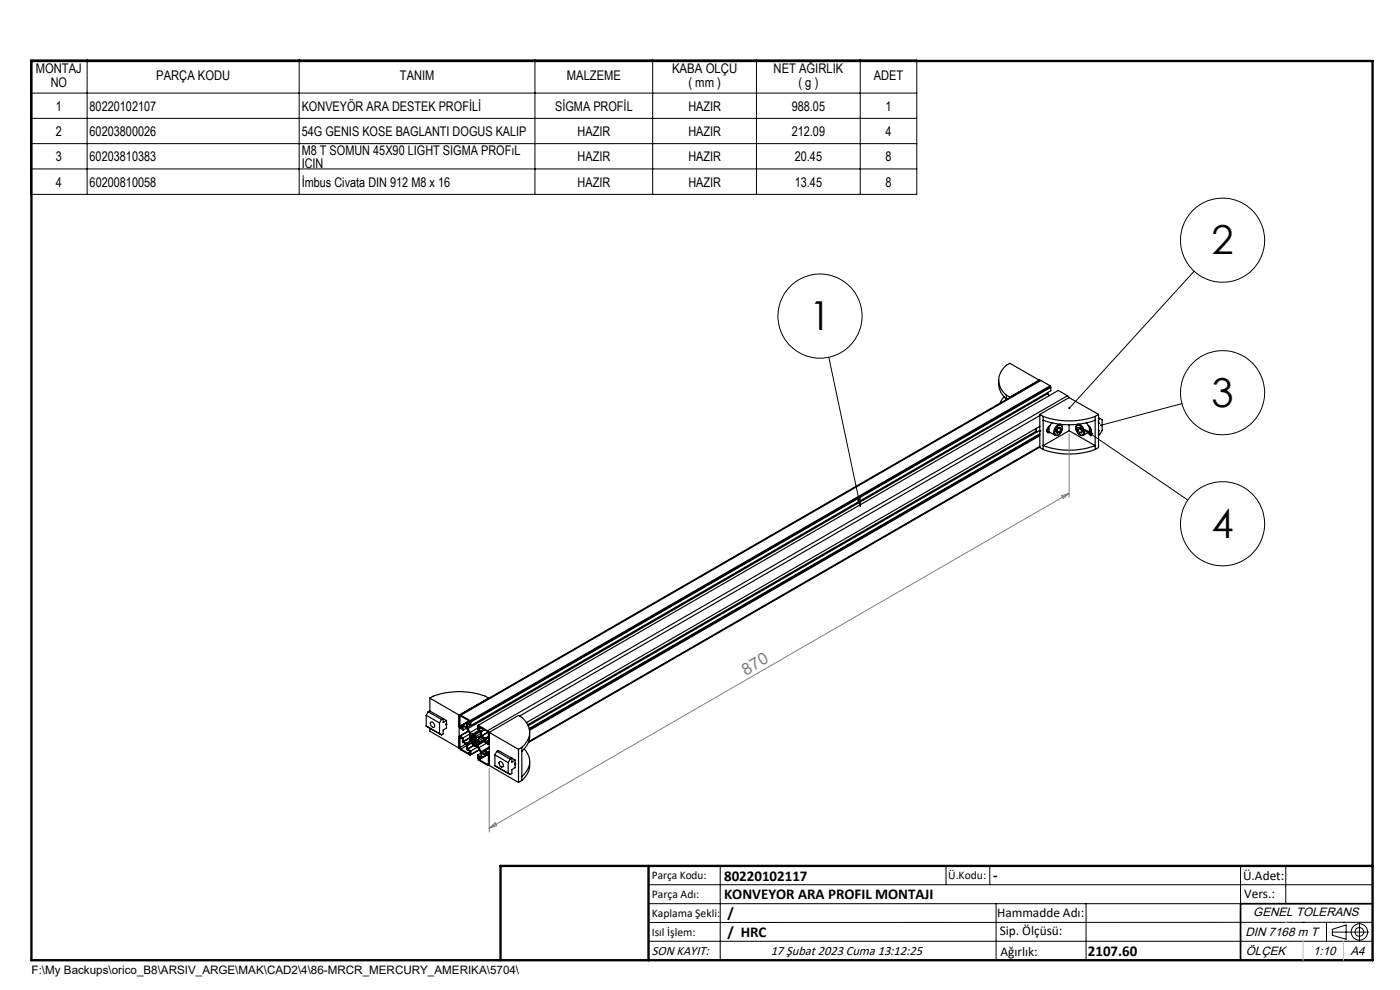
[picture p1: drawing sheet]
<svg xmlns="http://www.w3.org/2000/svg" width="297mm" height="210mm" viewBox="0 0 297 210" stroke-linecap="round" stroke-linejoin="round" font-family="sans-serif">
<g fill="none" stroke="#000" stroke-width=".25">
<path d="M211.8 80.6a4.6 4.6 0 0 0 1.7 4.1M213 84.2l-.9 1.3M213.5 83.8v.9M213.5 83.8l.7 .4M214.2 84.2v.1M219.8 90.9l.2 .7M219.9 91.4l-107.9 62.3M220.5 80.6l-6.3-3.5a3.9 3.9 0 0 0-.7 6.7M220.5 80.6v.1M220.5 80.6l-6.3 3.6M220.5 91.4l-108.5 62.5M220.6 91.4h.1"/>
<path d="M220.6 94.9l-108.5 62.6M220.6 87.9l.7 .4M220.6 87.9v7l.7 .4M220.6 90.4l-108.9 62.9M220.6 92.4l-108.3 62.5M220.6 92.2l-108.3 62.5M220.6 92l-108.3 62.5M220.6 88.2l-110.4 63.7M220.6 94.7l-108.4 62.6M220.8 80.7l-.2-.1-123.1 71.1M220.8 80.7l-123 71M220.8 80.7l2 1.1"/>
<path d="M221.3 88.3a16.4 16.4 0 0 0 11 0M221.3 89.1a16.4 16.4 0 0 0 11 0M221.3 95.3a16.4 16.4 0 0 0 11 0M221.3 94.5l5.5-3.1 5.5 3.1a16.4 16.4 0 0 1-11 0zM221.3 88.3v7M222.1 91.4l.6 .3M222.2 83.3l.1 .2M222.3 83.5l-123 71M222.3 83.5l.2 .5M222.3 90.9l.2 .1M222.5 91l-.4 .3M222.7 90.3a1 1 0 0 0-.3 1.5l.3-.1"/>
<path d="M222.7 91.7h.1M222.8 81.8l-123.1 71.1M222.8 82.1l-123.1 71M222.8 81.8v.3M222.8 82.1l.1 .1M222.9 82.2l-123 71M222.9 82.2v.7l-123 71M223.2 89.7a1.45 1.45 0 0 0-.4 2l1 .6M224.1 90.4a.74 .74 0 0 1 1.1-.3 .74 .74 0 0 1 .1 1.1 1.17 1.17 0 0 1-1.6 1 1.54 1.54 0 0 1 .4-1.8zM224.2 91.4h-.1M224.2 91.4l.6 .3M224.2 90.6a.65 .65 0 0 1 1-.3 .65 .65 0 0 1 0 1 .93 .93 0 0 1-1.4 .8l-.1-.5z"/>
<path d="M224.3 91l-.1 .3M224.3 91l-.1 .4M224.4 90.8l-.1 .2M224.5 90.8l.5 .2M225 90l.1 .1M225 91l-.2 .7M225 91l-.1-.3-.5 .1-.4 .7 .3 .4 .5-.2M226.4 84l.4 .3M226.4 84l-123 71M226.4 84l-1.9-1.2-123 71M226.8 84.3l-6.2 3.6M226.8 84.3l6.2 3.6"/>
<path d="M226.8 90.1v1.3M228.4 90.3a1.28 1.28 0 0 1 1.5 1.6l-.1 .2a.88 .88 0 0 1-1.4-.6l-.1-.6zM228.6 90.1a1.41 1.41 0 0 0-.1 1.5 1.41 1.41 0 0 0 1.3 .7M228.6 90.1a1.52 1.52 0 0 1 1.2 2.2M228.6 91.2l.1-.5h.4l.4 .6v.5h-.5M228.6 91.2l.4 .6M228.7 90l-.1 .1M229.2 90.8v.1M229.2 90.9l-.6 .3M229.2 90.9l.2 .3M229.4 91.2l.1 .1M229.4 91.2l.1 .2"/>
<path d="M229.5 91.5l-.5 .3M230.4 89.7a1.46 1.46 0 0 1 .5 2l-1.1 .6M230.9 90.3a.95 .95 0 0 1 .3 1.5l-.3-.1M230.9 91.7h.1M231.1 91l.5 .3M231.3 90.9l-.2 .1M231.6 91.4l-.7 .3M232.3 88.3v7M233 91.4h.1M233 89.8h.1M233 89h.1M233 92.2h.1"/>
<path d="M233 87.9l-.7 .4M233 87.9v7l-.7 .4M233 88.6l.4 .2M233.4 88.8l.4 .2v2.3l-.4 .7-.4 .2M233.4 88.8l-.4 .2M90.4 151.7l2.8 1.6M90.4 154l3.3 1.9M90.4 151.7v2.3M90.4 154l.4 .3M90.8 151l2.9 1.6M90.8 151l-.4 .7M91.2 150.8l2.8 1.6"/>
<path d="M91.2 150.8l-.4 .2M91.2 148.1a14.6 14.6 0 0 1 9.3-1.1l2.4 .7 .7 .4M91.2 148.1l6.2 3.6M91.2 148.1v2.7M91.2 154.5v.6l6.2 3.6M91.3 153.4h.1M91.4 153.2a.73 .73 0 0 1 .6 1.1 .78 .78 0 0 1-.6-1.1zM91.8 154.3h.1M93.2 153.3v2.3l.5 .3M93.7 152.6l-.5 .7M94 152.4l-.3 .2M94 152.4v.9l.7-.4"/>
<path d="M94 152.4l.7 .5M94.7 153.6v.1M94.7 153.6h.1M94.7 152.9v1.5l-.7 .5v.8l-.3 .2M97.4 158.5l.3 .5 2 1.2M97.4 151.7v7M97.4 154.2l.8 .7M97.4 158.7h.1M97.6 156.5v.1M97.6 158.6l.2 .3M97.6 154h.1M97.6 156.5l.2 .2"/>
<path d="M97.6 152v2M97.6 156.5v2.1M97.6 154l.2 .2M97.6 156.1l.6 .4M97.8 151.9l-.2 .1M97.8 151.7h-.3l-.1 .2M97.8 158.9l1.7 1v-.3M97.8 151.9l1.7 1M97.8 151.7l1.9 1.2M97.8 156.5h.1M97.8 154.3v.1M97.8 154.2v.1"/>
<path d="M97.8 156.5v.2M97.8 154.3l.3-.1-.3 .2M97.8 156.5l.3 .1v.8l.9 .6v1l.7 .4v.3l-.2-.1M97.8 154.4l.3 .1M98 156.6l-.2 .1M98.1 154.5h.1M98.1 154l-.3 .2M98.2 153.8l-.1 .7M98.2 153.8l.8 .5M98.2 157.3h.1M98.2 154.1v.8M98.2 156.5v.8"/>
<path d="M98.3 154l.8 .6 .5 .9 .1 .3v.7M98.3 154l-.1 .1M98.3 157.3l.6 .4M98.8 157.8l-1.2 .8M99 154.4l-.8 .5M99 154.3h.1M99 153.3v1M99 153.3l-.8 .5M99 158.2l-1.2 .7M99.1 153.3h-.1M99.1 153.3l.6 .3M99.2 158.1l.6-.5 .8 .6 .6 .2 .8 1.2v.9"/>
<path d="M99.2 158.8v.1M99.2 153.5h.1M99.2 154.3l.1 .2M99.2 153.6v.7M99.2 158.1v.7M99.2 158.9l.7 .4M99.2 153.5l.7 .4M99.2 153.5v.1M99.3 154.5l.4 .9M99.3 155.1l-1.9 1.1 .2 .1v-.2M99.4 155.1l-1.8 1M99.5 153l-1.4 .8"/>
<path d="M99.5 152.9l.2 .7M99.5 153.1l-.4 .2M99.5 152.9l-1.9 1.1M99.5 153l-1.9 1M99.6 156.6l-1.3 .7M99.7 156.5v.9l-.8 .3M99.7 156.5l-1.5 .8M99.7 153.6h.1M99.7 155.7l-1.5 .8M99.7 159.5l-.2 .1M99.7 157.2l-.8 .5M99.7 155.4l.5 .3"/>
<path d="M99.7 152.9v.2M99.7 153.1l.2 .1M99.8 156.4h.1M99.8 156.8l.1 .4M99.8 153.9l-.6 .4M99.8 156.7v.1M99.8 156.4l.1 .1M99.8 156.7l.1 .1M99.9 153.2v.7M99.9 159.3v.7M99.9 156.1l.1 .2M99.9 156.1l-.1 .3"/>
<path d="M99.9 157.2h.1M99.9 156.1h.1M99.9 156.5l.1 .1M100 156.6v.2M100 156.8h-.1M100 156.2l-.2 .2M100 157.7l-.8 .4M100 156.3l-.2 .1M100 157.2h.1M100.1 157.2l.1 .2M100.2 156l.3 .1M100.2 157.5v.1"/>
<path d="M100.2 157.6l.2 .3M100.2 156v.2M100.2 156.2l-.2 .1M100.2 157.4v.1M100.2 155.7l.3 .1M100.2 157.5h.1M100.3 156h-.1M100.4 156l-.2 .2M100.5 156.2h.1M100.5 157.8l-.1 .1M100.5 158.1l-1.3 .7M100.5 156.1l-.3 .1"/>
<path d="M100.5 156.1l-.5 .2M100.5 156.1v.1M100.5 156.2l-.6 .3M100.5 156.2l.2 .1M100.5 157.7v.1M100.5 157.7l.2 .1M100.5 156.2l-.5 .4M100.5 155.8l.1 .1M100.6 158.1l-1.4 .8M100.6 155.9l.4 .3M100.7 156.3h.1M100.7 157.8v.1"/>
<path d="M100.7 156.3l-.7 .5M100.7 156.2h.1M100.7 158h.1M100.7 156.3h.2l-1 .5M100.7 156.2v.1M100.7 157.9v.1M100.8 156.2l.2 .3M100.8 158l.2 .1M100.8 156.3h-.1M101 157.8v.2M101 156.7l.1 .2M101 156.6v.1"/>
<path d="M101 156.6l-1 .6M101 157.9l-.3 .1M101 156.7l-.9 .5M101 157.9l-.2 .1M101 158h.1M101 156.5v.1M101 158.1h.1M101 156.5l-1.1 .7M101.1 157.8h-.1M101.1 157.8h.1M101.1 156.9h.1M101.1 156.9l-.9 .5"/>
<path d="M101.1 157.8l.1 .1M101.2 157.5h.1M101.2 157.3v.2M101.2 156.9h.1M101.2 157.5l-.5 .3M101.2 157.3l-.7 .4M101.2 156.9l-1 .6M101.2 157.3h.1M101.2 157.5l.2 .1M101.2 157.3h.2M101.2 157.5l-.5 .4M101.3 156.9l.1 .4"/>
<path d="M101.3 158.5l-1.4 .8M101.3 156.9l-1.1 .7M101.3 154v.8l.7 .3M101.3 154.5l-1.6 .9M101.4 157.6l-.2 .3M101.4 157.6l-.3 .2M101.4 157.9h-.2M101.4 157.3h.1M101.4 157.2l-.2 .1M101.5 153.8v.3l-.2-.1M101.5 153.8l1.9 1.2M101.5 153.9l-.2 .1"/>
<path d="M101.5 154.6v.1M101.5 157.1v-.4l.8-.4 .6 .5v.7l.7 .4M101.5 157.1l.1 .4M101.5 158l.1 .6M101.5 154.6l.6-.2-.6 .3M101.5 154.7l.6 .3M101.5 157.6l.1 .1M101.6 157.7l-.1 .3M101.6 157.5l-.1 .1M101.6 157.5l1.3-.7-1.4 .8M101.6 158.6l.5 .8M101.6 159l-1.7 1"/>
<path d="M101.6 154.9l-1.4 .8M101.7 154.4v-.2l1.8 1.1 .1 2.2M101.7 154.4l-.2-.1v.3M101.7 159.1l-2 1.1M101.9 155.1l-1.4 .7M101.9 154.3l-.2 .1M102 155.1v.9l-.5 .4-.5-.2M102 155.1l-1.4 .8M102 159.7l-.7 .5M102 155.6l-1 .6M102.1 155l.1 .2M102.1 159.4l.2 .3"/>
<path d="M102.2 159.8h.1M102.2 156.1h.1M102.2 155.2v.9M102.2 159.8v.9M102.2 159.8l.8 .4M102.2 156.1l.8 .5M102.3 159.7l.6 .3M102.6 156.5l-1.1 .6M102.6 154.7l-.5 .3M102.8 154.8l-.6 .4M102.9 160h.1M102.9 159.2v.8"/>
<path d="M102.9 159.2l.7 .4M102.9 156.9l-1.3 .8M102.9 157.2l-1.4 .8M102.9 159.3l-.6 .4M103 156.6l.1 .2M103.1 157.4h.1M103.1 156.8v.6M103.1 159.6v.6M103.1 159.5l.5 .5M103.1 159.5v.1M103.1 157.4l.3 .2M103.2 157.7l-1.6 .9"/>
<path d="M103.4 157.6h.1M103.4 157.4v.2M103.4 157.4l.2 .1M103.4 155l.4 .6M103.5 159.9l-.4 .3M103.5 160l-.5 .3M103.5 160l-1.4 .8M103.5 155.3l-1.3 .8M103.6 159.6v.1M103.6 159.7l.2 .2M103.6 155.3l-1.4 .8M103.6 157.5h.1"/>
<path d="M103.6 157.3l-.2 .1M103.6 156.4l-.5 .4M103.6 156.2l-.6 .4M103.6 157.1l-.5 .3M103.6 148.1l-6.2 3.6M103.6 148.1v.1M103.7 157.8l-.1 .1M103.8 155.4l6.2-3.6a3.9 3.9 0 0 1 .7 6.7M103.8 155.4l6.2 3.6M103.8 155.4v7l6.2 3.6M103.8 157.9l-.2-.1v.1M103.8 159.6l-.2 .1"/>
<path d="M103.8 159.4l-.2 .2M103.8 158.7l-.9 .5M103.8 158.5l-1.7 .9M105.4 159.4l-.4 .7M105.4 159.4l2.8 1.6M105.4 159.4l.3-.2 2.9 1.6M110 159v7M110.7 158.5l-.7 .5M110.7 158.5v7.1M111.2 158.8a3.8 3.8 0 0 1-.5 5.9M112.4 155.4a4.3 4.3 0 0 1-1.7 3.9M99.9 160l-.2-.1v.3"/>
<path d="M101.3 160.2l.2 1 2 1.2h.2l.1-.3M101.3 160.2l.7 .3M101.5 160.4h.1M101.5 160.4v.4M101.5 160.8l.2 .1M101.5 160.4l.7 .3M101.7 161.1l1.7 1.1M101.7 160.9v.2M101.8 160.6l-.3 .2M102 160.7l-.3 .2M102 160.5h.1M103 160.2l-.8 .5"/>
<path d="M103.1 160.2h-.1M103.6 160h.1M103.6 162l-.2 .2M103.6 160v2M103.6 160l-1.9 1.1M103.8 162.3l-.1 .1M105 160.1l2.8 1.7M105 162.4l.4 .3M105 162.4l3.2 1.9M105 160.1v2.3M105.9 161.8h.1M105.9 161.6a.66 .66 0 0 1 .8 .3 .66 .66 0 0 1-.2 .8 .83 .83 0 0 1-.6-1.1z"/>
<path d="M106.3 162.7h.1M107.8 161.8v2.2l.4 .3M108.2 161l-.4 .8M108.6 160.8l-.4 .2M108.6 160.8v.9l.7-.5M108.6 160.8l.7 .4M109.2 162v.2M109.2 162h.1M109.3 161.2v1.6l-.7 .5v.8l-.4 .2M110.7 165.6l-.7 .4M112.4 161.6a4.3 4.3 0 0 1-1.7 4M106.2 203.7h185"/>
</g>
<g fill="none" stroke="#000" stroke-width=".21">
<path d="M6.5 12.7h188v28.5h-188zM6.5 19.7h188M18.5 12.7v28.5M63.5 12.7v28.5M113.5 12.7v28.5M138.5 12.7v28.5M160.5 12.7v28.5M182.5 12.7v28.5M6.5 25.1h188M6.5 30.5h188M6.5 35.8h188M253.3 57.5l-26.4 29.1"/>
<path d="M175.8 75.8l6.7 31.7M230 91.1l22 15M230 91.1l1.8 .8-.4 .6zM250.8 85.6l-17.2 4.6M181.8 105.6l.7-.2v2.1zM137.6 187.7h153.6M137.6 191.7h153.6M137.6 199.7h153.6M152.8 183.7v20M200.7 183.7v4M210 183.7v4M211.3 191.7v12"/>
<path d="M230.4 191.7v12M263.2 183.7v20M272.8 183.7v8M276.4 195.6h.1M281.4 195.6v4.1M282.6 197.7h7.8M282.6 197.1l3-.9v3l-3-.8zM285 195.6h.1M288.4 195.8v3.8M291.2 195.6l-153.6 .1"/>
<circle cx="259.4" cy="50.9" r="8.9"/>
<circle cx="174" cy="67" r="8.9"/>
<circle cx="259.4" cy="83.3" r="8.9"/>
<circle cx="259.4" cy="111.1" r="8.9"/>
<circle cx="288.4" cy="197.7" r="1.74"/>
<circle cx="288.4" cy="197.7" r=".93"/>
</g>
<path d="M226.8 91.9v13.6M225.2 105.2l1.6-.5-1.2 1.1zM226.8 104.7l-123 71M103.8 162.9v13.6M103.8 175.7l1.2-1.2 .4 .6z" fill="none" stroke="#808080" stroke-width=".21"/>
<path d="M291.2 191.7h-28v12" fill="none" stroke="#000" stroke-width=".35"/>
<path d="M6.7 12.9h284.5v190.8h-284.5zM137.6 183.7v20M291.2 183.7h-185v20" fill="none" stroke="#000" stroke-width=".5"/>
<path d="M272.8 195.6h.1M276.4 199.7v4M285 199.7v4" fill="none" stroke="#c0c0c0" stroke-width=".21"/>
<path d="M181.8 105.6l.7-.2v2.1zM230 91.1l1.8 .8-.4 .6zM233.4 90.1v.2l.2-.1-.2 .1a.24 .24 0 0 0 .3 .1 .24 .24 0 0 0 .1-.4 .24 .24 0 0 0-.4 .1zM226.7 86.4v.3l.2-.1-.2 .1a.24 .24 0 0 0 .3 0 .24 .24 0 0 0 0-.3 .24 .24 0 0 0-.3 0z" fill="#000"/>
<g font-size="8.5">
<text x="257" y="54">2</text>
<text x="171.6" y="70.1">1</text>
<text x="257" y="86.3">3</text>
<text x="257" y="114.1">4</text>
</g>
<text font-size="3.5" fill="#808080" x="158.2" y="143.3" transform="rotate(-30 158.2 143.3)">870</text>
<g font-size="3.2">
<text x="153.6" y="186.8">80220102117</text>
<text x="153.6" y="190.8">KONVEYOR ARA PROFIL MONTAJI</text>
<text x="210.7" y="186.6">-</text>
<text x="154.3" y="194.8">/</text>
<text x="154.3" y="198.8">/ HRC</text>
<text x="230.8" y="202.8">2107.60</text>
</g>
<g font-size="2.8">
<text x="7.6" y="15.6">MONTAJ</text>
<text x="33.2" y="17">PARÇA KODU</text>
<text x="84.8" y="17">TANIM</text>
<text x="120.3" y="17">MALZEME</text>
<text x="142.6" y="15.6">KABA ÖLÇÜ</text>
<text x="164.1" y="15.6">NET AĞIRLIK</text>
<text x="185.4" y="17">ADET</text>
<text x="10.8" y="18.4">NO</text>
<text x="11.9" y="23.5">1</text>
<text x="19" y="23.5">80220102107</text>
<text x="64" y="23.5">KONVEYÖR ARA DESTEK PROFİLİ</text>
<text x="117.8" y="23.5">SİGMA PROFİL</text>
<text x="146" y="18.4">( mm )</text>
<text x="146" y="23.5">HAZIR</text>
<text x="168" y="23.5">988.05</text>
<text x="169.4" y="18.4">( g )</text>
<text x="187.9" y="23.5">1</text>
<text x="11.9" y="28.8">2</text>
<text x="19" y="28.8">60203800026</text>
<text x="64" y="28.8">54G GENIS KOSE BAGLANTI DOGUS KALIP</text>
<text x="122.5" y="28.8">HAZIR</text>
<text x="146" y="28.8">HAZIR</text>
<text x="168" y="28.8">212.09</text>
<text x="187.9" y="28.8">4</text>
<text x="11.9" y="34.2">3</text>
<text x="19" y="34.2">60203810383</text>
<text x="64" y="32.8">M8 T SOMUN 45X90 LIGHT SIGMA PROFıL</text>
<text x="64" y="35.6">ICIN</text>
<text x="122.5" y="34.2">HAZIR</text>
<text x="146" y="34.2">HAZIR</text>
<text x="168.6" y="34.2">20.45</text>
<text x="187.9" y="34.2">8</text>
<text x="11.9" y="39.6">4</text>
<text x="19" y="39.6">60200810058</text>
<text x="64" y="39.6">İmbus Civata DIN 912 M8 x 16</text>
<text x="122.5" y="39.6">HAZIR</text>
<text x="146" y="39.6">HAZIR</text>
<text x="168.6" y="39.6">13.45</text>
<text x="187.9" y="39.6">8</text>
<text x="263.7" y="186.7">Ü.Adet:</text>
<text x="263.9" y="190.5">Vers.:</text>
<text x="211.5" y="194.5">Hammadde Adı:</text>
<text x="138.3" y="202.6">SON KAYIT:</text>
<text x="163.5" y="202.6">17 Şubat 2023 Cuma 13:12:25</text>
<text x="212.1" y="198.4">Sip. Ölçüsü:</text>
<text x="212.2" y="202.7">Ağırlık:</text>
</g>
<g font-size="2.6">
<text x="265.9" y="194.4">GENEL TOLERANS</text>
<text x="264.2" y="198.5">DIN 7168 m T</text>
<text x="264.3" y="202.6">ÖLÇEK</text>
<text x="278.5" y="202.6">1:10</text>
<text x="286.5" y="202.6">A4</text>
</g>
<g font-size="2.5">
<text x="138.3" y="186.4">Parça Kodu:</text>
<text x="138.3" y="190.5">Parça Adı:</text>
<text x="201.2" y="186.5">Ü.Kodu:</text>
<text x="138.3" y="194.5">Kaplama Şekli:</text>
<text x="138.3" y="198.6">Isıl İşlem:</text>
<text x="6.7" y="206.7">F:\My Backups\orico_B8\ARSIV_ARGE\MAK\CAD2\4\86-MRCR_MERCURY_AMERIKA\5704\</text>
</g>
</svg>
